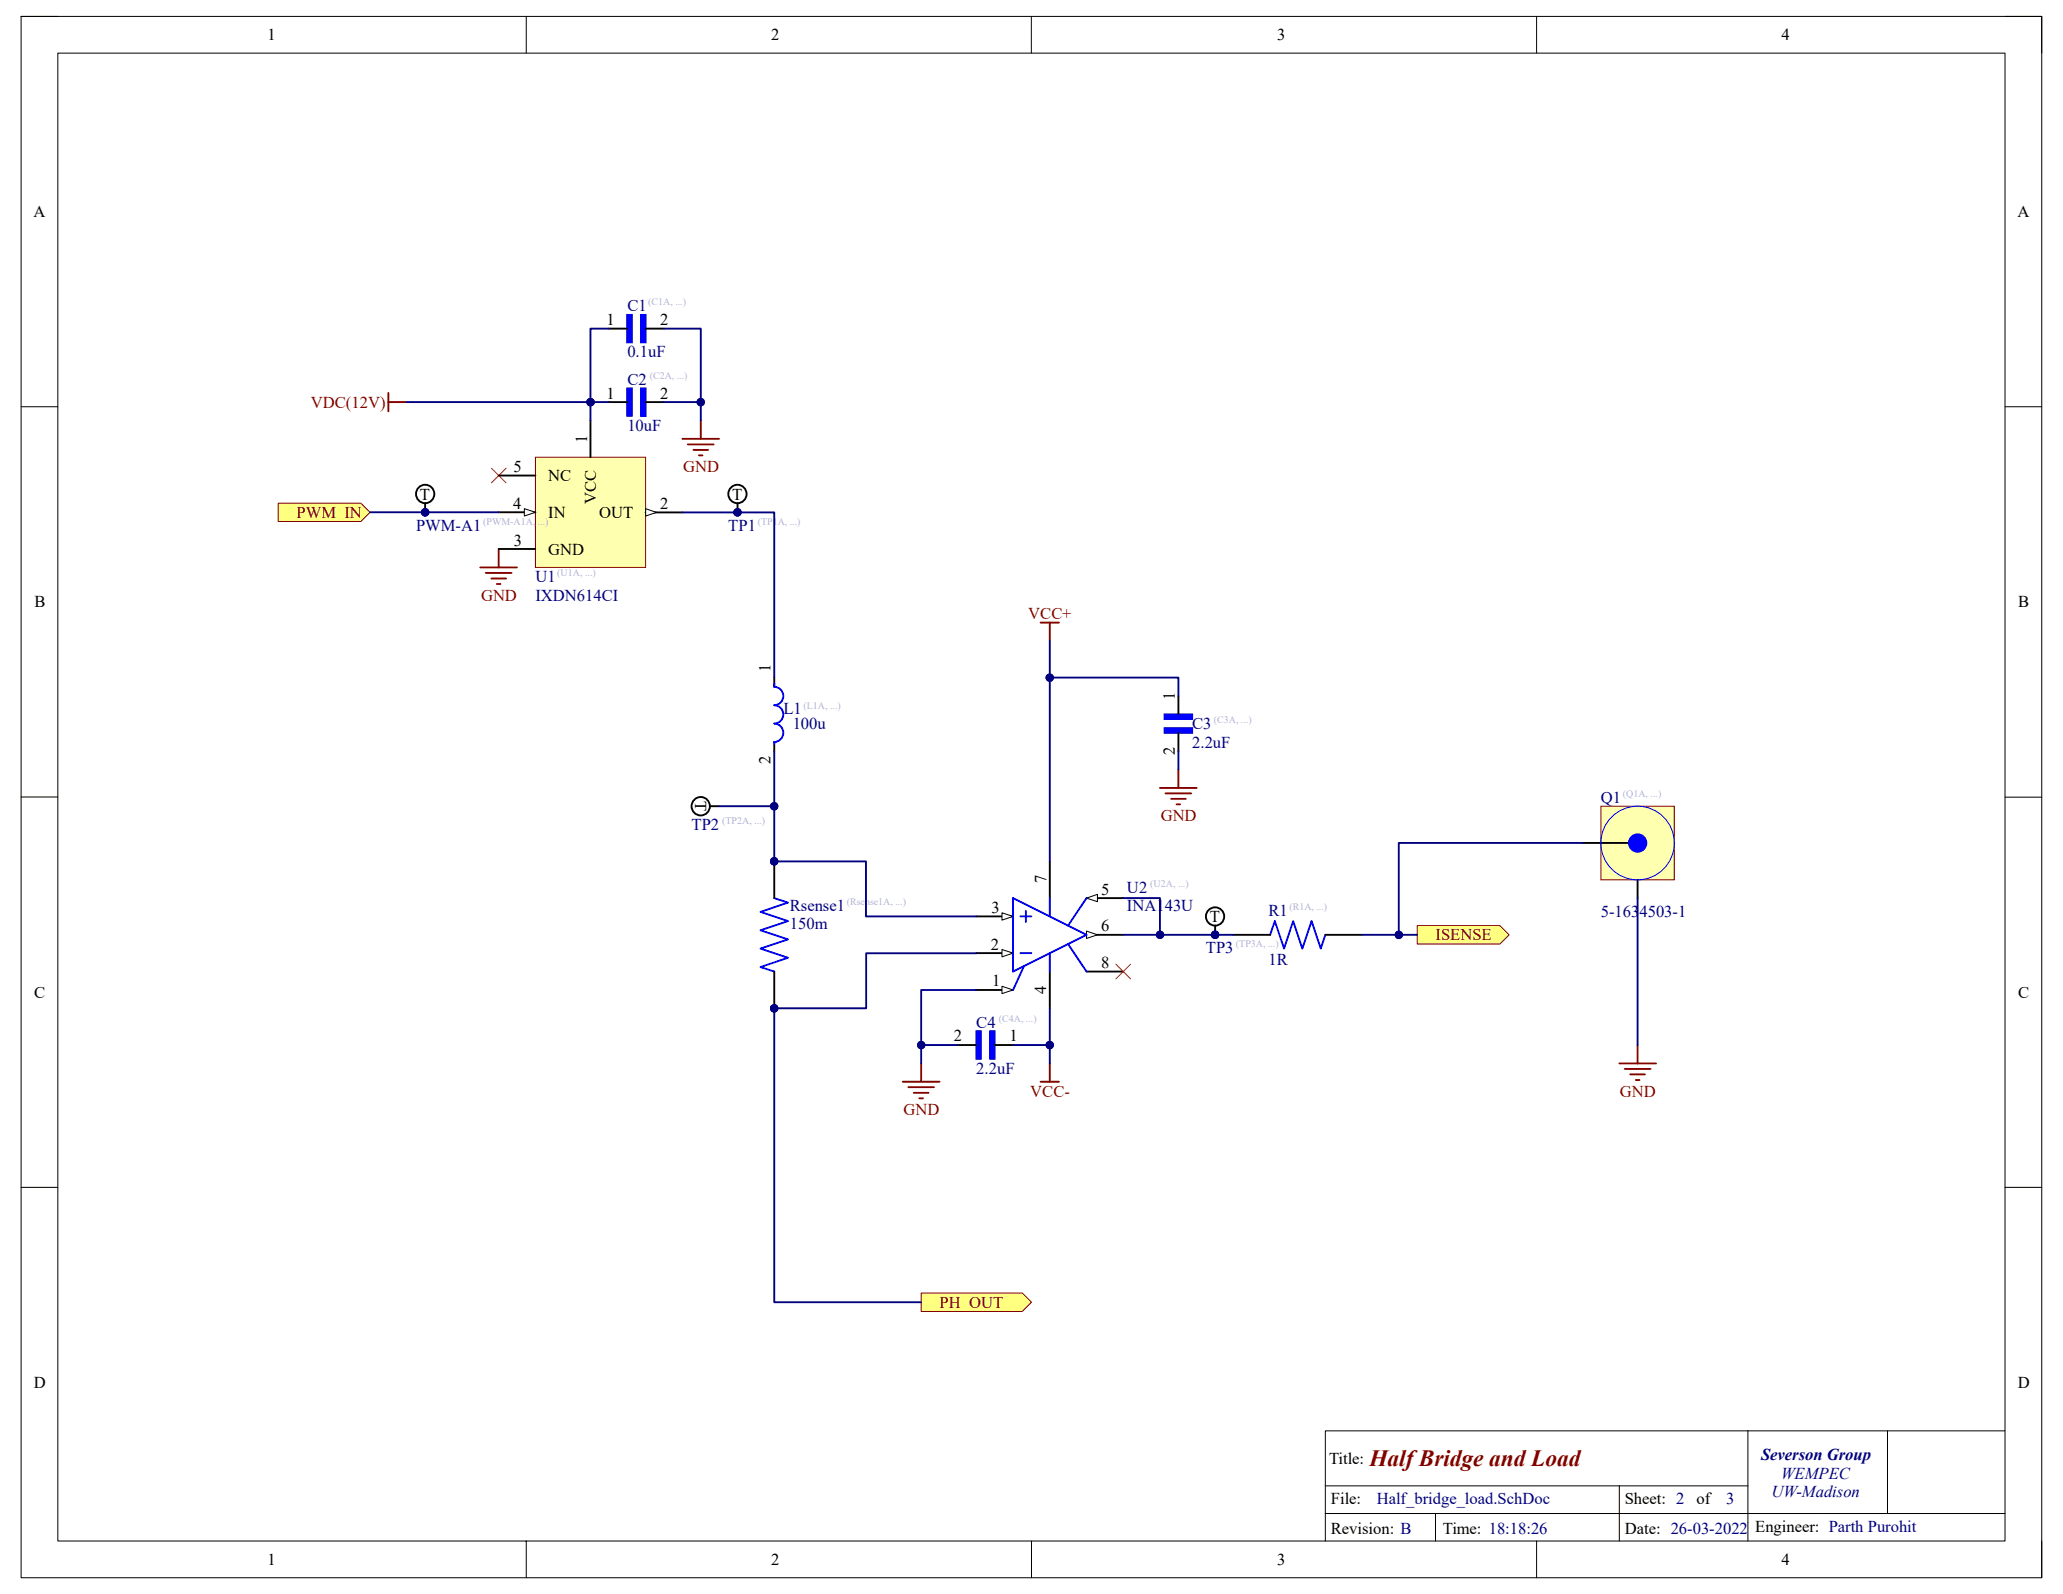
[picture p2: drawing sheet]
<svg xmlns="http://www.w3.org/2000/svg" width="279mm" height="216mm" viewBox="0 0 279 216" stroke-linecap="round" stroke-linejoin="round" font-family="sans-serif">
<path d="M2.9 2.2h273.6v211.5h-273.6z" fill="none" stroke="#000" stroke-width=".14"/>
<path d="M7.8 7.2h263.7v201.5h-263.7z" fill="#fff"/>
<g fill="none" stroke="#000" stroke-width=".14">
<path d="M2.8 2.2h5M7.8 7.2h263.7v201.5h-263.7zM71.3 2.2v5M139.7 2.2v5M208.1 2.2v5M271.5 2.2h5v5M2.9 55.1h4.9M271.5 55.1h5M2.9 107.9h4.9M271.5 108h5M2.9 160.8h4.9M271.5 160.8h5"/>
<path d="M71.3 208.7v5M139.7 208.7v5M208.1 208.7v5M276.5 208.7v5"/>
</g>
<path d="M132.2 134.1h5M142.2 131.6v5" fill="none" stroke="#000" stroke-width=".25"/>
<path d="M135.7 133.6l1.5 .5-1.5 .5z" fill="#f8fcff"/>
<path d="M135.7 133.6l1.5 .5-1.5 .5z" fill="none" stroke="#000" stroke-width=".14"/>
<path d="M132.2 129.1h5" fill="none" stroke="#000" stroke-width=".25"/>
<path d="M135.7 128.6l1.5 .5-1.5 .5z" fill="#f8fcff"/>
<path d="M135.7 128.6l1.5 .5-1.5 .5z" fill="none" stroke="#000" stroke-width=".14"/>
<path d="M132.2 124.1h5" fill="none" stroke="#000" stroke-width=".25"/>
<path d="M135.7 123.6l1.5 .5-1.5 .5z" fill="#f8fcff"/>
<path d="M135.7 123.6l1.5 .5-1.5 .5z" fill="none" stroke="#000" stroke-width=".14"/>
<path d="M147.2 121.6h4.9" fill="none" stroke="#000" stroke-width=".25"/>
<path d="M147.2 121.6l1.4-.5v1z" fill="#f8fcff"/>
<path d="M147.2 121.6l1.4-.5v1z" fill="none" stroke="#000" stroke-width=".14"/>
<path d="M147.2 126.6h4.9" fill="none" stroke="#000" stroke-width=".25"/>
<path d="M147.2 126.1l1.4 .5-1.4 .5z" fill="#f8fcff"/>
<path d="M147.2 126.1l1.4 .5-1.4 .5z" fill="none" stroke="#000" stroke-width=".14"/>
<path d="M104.9 91.8v1.2M104.9 100.5v1.2M142.2 116.7v4.9M147.2 131.6h4.9" fill="none" stroke="#000" stroke-width=".25"/>
<path d="M104.9 92.5v.5a1.25 1.25 0 0 1 1.2 1.3 1.25 1.25 0 0 1-1.2 1.2 1.24 1.24 0 0 1 1.2 1.3 1.24 1.24 0 0 1-1.2 1.2 1.25 1.25 0 0 1 1.2 1.3 1.25 1.25 0 0 1-1.2 1.2v.2M137.2 121.6l10 5-10 5zM138.2 129.1h1.5M138.2 124.1h1.5M138.7 130.9l-1.5 3.2M138.9 123.4v1.5M142.2 121.6v2.5M142.2 129.1v2.5M144.7 127.9l2.5 3.7M147.2 121.6l-2.5 3.8" fill="none" stroke="#00f" stroke-width=".25"/>
<circle cx="104.9" cy="116.7" r=".5" fill="#000080"/>
<circle cx="104.9" cy="116.7" r=".5" fill="none" stroke="#000080" stroke-width=".14"/>
<circle cx="104.9" cy="136.6" r=".5" fill="#000080"/>
<circle cx="104.9" cy="136.6" r=".5" fill="none" stroke="#000080" stroke-width=".14"/>
<path d="M104.9 121.6l1.8 .7-3.7 1.2 3.7 1.3-3.7 1.2 3.7 1.2-3.7 1.3 3.7 1.2-3.7 1.3 1.9 .6" fill="none" stroke="#00f" stroke-width=".25"/>
<path d="M104.9 116.7v4.9" fill="none" stroke="#000" stroke-width=".25"/>
<circle cx="104.9" cy="116.7" r=".5" fill="#000080"/>
<circle cx="104.9" cy="116.7" r=".5" fill="none" stroke="#000080" stroke-width=".14"/>
<path d="M104.9 131.6v5" fill="none" stroke="#000" stroke-width=".25"/>
<circle cx="104.9" cy="136.6" r=".5" fill="#000080"/>
<circle cx="104.9" cy="136.6" r=".5" fill="none" stroke="#000080" stroke-width=".14"/>
<path d="M37.7 68.2h11.2l1.2 1.2-1.2 1.2h-11.2z" fill-rule="evenodd" fill="#ffff80"/>
<path d="M37.7 68.2h11.2l1.2 1.2-1.2 1.2h-11.2z" fill="none" stroke="#800000" stroke-width=".14"/>
<path d="M124.8 175.1h13.7l1.2 1.3-1.2 1.2h-13.7z" fill-rule="evenodd" fill="#ffff80"/>
<path d="M124.8 175.1h13.7l1.2 1.3-1.2 1.2h-13.7z" fill="none" stroke="#800000" stroke-width=".14"/>
<path d="M66.5 63.4l2 2M68.5 63.4l-2 2" fill="none" stroke="#f00" stroke-width=".14"/>
<g fill="none" stroke="#800000" stroke-width=".25">
<path d="M52.6 54.5h2.5M52.6 53.2v2.5M65 76.9h5M65.8 77.6h3.5M66.5 78.4h2M67.3 79.1h.5M67.5 74.4v2.5M140.9 84.3h2.5M142.2 84.3v2.5M157.1 106.7h5M157.8 107.5h3.5M158.6 108.2h2"/>
<path d="M159.3 108.9h.5M159.6 104.2v2.5M140.9 146.5h2.5M142.2 144v2.5"/>
</g>
<path d="M72.5 61.9h14.9v15h-14.9z" fill="#ffffb0"/>
<path d="M72.5 61.9h14.9v15h-14.9z" fill="none" stroke="#800000" stroke-width=".14"/>
<path d="M80 57v4.9M67.5 64.4h5M67.5 69.4h5" fill="none" stroke="#000" stroke-width=".25"/>
<path d="M71 68.9l1.5 .5-1.5 .5z" fill="#f8fcff"/>
<path d="M71 68.9l1.5 .5-1.5 .5z" fill="none" stroke="#000" stroke-width=".14"/>
<path d="M67.5 74.4h5M87.4 69.4h5" fill="none" stroke="#000" stroke-width=".25"/>
<path d="M87.4 68.9l1.5 .5-1.5 .5z" fill="#f8fcff"/>
<path d="M87.4 68.9l1.5 .5-1.5 .5z" fill="none" stroke="#000" stroke-width=".14"/>
<path d="M216.8 109.2h10v10h-10z" fill="#ffffb0"/>
<path d="M216.8 109.2h10v10h-10z" fill="none" stroke="#800000" stroke-width=".14"/>
<path d="M214.3 114.2h7.5M221.8 119.2v2.4" fill="none" stroke="#000" stroke-width=".25"/>
<circle cx="221.8" cy="114.2" r="1.24" fill="#00f"/>
<g fill="none" stroke="#00f" stroke-width=".14">
<circle cx="221.8" cy="114.2" r="5"/>
<circle cx="221.8" cy="114.2" r="1.24"/>
</g>
<path d="M92.4 59.4h5M94.9 57v2.4M93.2 60.2h3.4M93.9 60.9h2M94.7 61.7h.4M219.3 144h5M220 144.8h3.5M220.8 145.5h2M221.6 146.3h.4M221.8 141.5v2.5" fill="none" stroke="#800000" stroke-width=".25"/>
<path d="M236.7 193.8h-57.2v14.9M236.7 193.8v14.9M236.7 193.8h34.8M255.6 193.8v11.2M179.5 205h92M179.5 201.3h57.2M194.4 205v3.7M219.3 201.3v7.4" fill="none" stroke="#000" stroke-width=".14"/>
<path d="M151.1 130.6l2 2M153.1 130.6l-2 2" fill="none" stroke="#f00" stroke-width=".14"/>
<path d="M191.9 125.4h11.2l1.3 1.2-1.3 1.3h-11.2z" fill-rule="evenodd" fill="#ffff80"/>
<path d="M191.9 125.4h11.2l1.3 1.2-1.3 1.3h-11.2z" fill="none" stroke="#800000" stroke-width=".14"/>
<circle cx="164.6" cy="126.6" r=".5" fill="#000080"/>
<circle cx="164.6" cy="126.6" r=".5" fill="none" stroke="#000080" stroke-width=".14"/>
<circle cx="164.6" cy="124.1" r="1.24" fill="#fff"/>
<g fill="none" stroke="#000" stroke-width=".25">
<path d="M164.6 125.4v1.2"/>
<circle cx="164.6" cy="124.1" r="1.24"/>
</g>
<circle cx="164.6" cy="126.6" r=".5" fill="#000080"/>
<circle cx="164.6" cy="126.6" r=".5" fill="none" stroke="#000080" stroke-width=".14"/>
<path d="M122.3 146.5h5M123 147.3h3.5M123.8 148h2M124.5 148.8h.5M124.8 144v2.5" fill="none" stroke="#800000" stroke-width=".25"/>
<circle cx="99.9" cy="69.4" r=".5" fill="#000080"/>
<circle cx="99.9" cy="69.4" r=".5" fill="none" stroke="#000080" stroke-width=".14"/>
<circle cx="99.9" cy="66.9" r="1.24" fill="#fff"/>
<g fill="none" stroke="#000" stroke-width=".25">
<path d="M99.9 68.2v1.2"/>
<circle cx="99.9" cy="66.9" r="1.24"/>
</g>
<circle cx="99.9" cy="69.4" r=".5" fill="#000080"/>
<circle cx="99.9" cy="69.4" r=".5" fill="none" stroke="#000080" stroke-width=".14"/>
<circle cx="94.9" cy="109.2" r="1.25" fill="#fff"/>
<g fill="none" stroke="#000" stroke-width=".25">
<path d="M96.1 109.2h1.3"/>
<circle cx="94.9" cy="109.2" r="1.25"/>
</g>
<circle cx="57.6" cy="69.4" r=".49" fill="#000080"/>
<circle cx="57.6" cy="69.4" r=".49" fill="none" stroke="#000080" stroke-width=".14"/>
<circle cx="57.6" cy="66.9" r="1.24" fill="#fff"/>
<g fill="none" stroke="#000" stroke-width=".25">
<path d="M57.6 68.2v1.2"/>
<circle cx="57.6" cy="66.9" r="1.24"/>
</g>
<circle cx="57.6" cy="69.4" r=".49" fill="#000080"/>
<circle cx="57.6" cy="69.4" r=".49" fill="none" stroke="#000080" stroke-width=".14"/>
<path d="M157.7 96.8h3.8v.6h-3.8z" fill="#00f"/>
<path d="M157.7 96.8h3.8v.6h-3.8z" fill="none" stroke="#00f" stroke-width=".25"/>
<path d="M157.7 98.6h3.8v.7h-3.8z" fill="#00f"/>
<path d="M157.7 98.6h3.8v.7h-3.8zM172 126.6l.7-1.8 1.2 3.7 1.2-3.7 1.3 3.7 1.2-3.7 1.3 3.7 .6-1.9" fill="none" stroke="#00f" stroke-width=".25"/>
<path d="M159.6 94.3v2.5M159.6 99.3v2.4M167 126.6h5M179.5 126.6h5" fill="none" stroke="#000" stroke-width=".25"/>
<path d="M134.1 139.7h.6v3.7h-.6z" fill="#00f"/>
<path d="M134.1 139.7h.6v3.7h-.6z" fill="none" stroke="#00f" stroke-width=".25"/>
<path d="M132.2 139.7h.6v3.7h-.6z" fill="#00f"/>
<path d="M132.2 139.7h.6v3.7h-.6z" fill="none" stroke="#00f" stroke-width=".25"/>
<path d="M129.7 141.5h2.5M134.7 141.5h2.5" fill="none" stroke="#000" stroke-width=".25"/>
<path d="M84.9 42.7h.7v3.7h-.7z" fill="#00f"/>
<path d="M84.9 42.7h.7v3.7h-.7z" fill="none" stroke="#00f" stroke-width=".25"/>
<path d="M86.8 42.7h.6v3.7h-.6z" fill="#00f"/>
<path d="M86.8 42.7h.6v3.7h-.6z" fill="none" stroke="#00f" stroke-width=".25"/>
<path d="M82.5 44.5h2.4M87.4 44.5h2.5" fill="none" stroke="#000" stroke-width=".25"/>
<path d="M84.9 52.6h.7v3.7h-.7z" fill="#00f"/>
<path d="M84.9 52.6h.7v3.7h-.7z" fill="none" stroke="#00f" stroke-width=".25"/>
<path d="M86.8 52.6h.6v3.7h-.6z" fill="#00f"/>
<path d="M86.8 52.6h.6v3.7h-.6z" fill="none" stroke="#00f" stroke-width=".25"/>
<path d="M82.5 54.5h2.4M87.4 54.5h2.5" fill="none" stroke="#000" stroke-width=".25"/>
<path d="M50.1 69.4h17.4" fill="none" stroke="#000080" stroke-width=".25"/>
<circle cx="57.6" cy="69.4" r=".49" fill="#000080"/>
<circle cx="57.6" cy="69.4" r=".49" fill="none" stroke="#000080" stroke-width=".14"/>
<path d="M89.9 54.5h5v2.5M221.8 121.6v19.9" fill="none" stroke="#000080" stroke-width=".25"/>
<circle cx="94.9" cy="54.5" r=".5" fill="#000080"/>
<circle cx="94.9" cy="54.5" r=".5" fill="none" stroke="#000080" stroke-width=".14"/>
<path d="M55.1 54.5h24.9v2.5" fill="none" stroke="#000080" stroke-width=".25"/>
<circle cx="80" cy="54.5" r=".49" fill="#000080"/>
<circle cx="80" cy="54.5" r=".49" fill="none" stroke="#000080" stroke-width=".14"/>
<path d="M80 54.5h2.5" fill="none" stroke="#000080" stroke-width=".25"/>
<circle cx="80" cy="54.5" r=".49" fill="#000080"/>
<circle cx="80" cy="54.5" r=".49" fill="none" stroke="#000080" stroke-width=".14"/>
<path d="M97.4 109.2h7.5" fill="none" stroke="#000080" stroke-width=".25"/>
<circle cx="104.9" cy="109.2" r=".5" fill="#000080"/>
<circle cx="104.9" cy="109.2" r=".5" fill="none" stroke="#000080" stroke-width=".14"/>
<path d="M104.9 101.7v15h12.4v7.4h14.9" fill="none" stroke="#000080" stroke-width=".25"/>
<circle cx="104.9" cy="116.7" r=".5" fill="#000080"/>
<circle cx="104.9" cy="116.7" r=".5" fill="none" stroke="#000080" stroke-width=".14"/>
<circle cx="104.9" cy="109.2" r=".5" fill="#000080"/>
<circle cx="104.9" cy="109.2" r=".5" fill="none" stroke="#000080" stroke-width=".14"/>
<path d="M152.1 126.6h14.9" fill="none" stroke="#000080" stroke-width=".25"/>
<circle cx="164.6" cy="126.6" r=".5" fill="#000080"/>
<circle cx="164.6" cy="126.6" r=".5" fill="none" stroke="#000080" stroke-width=".14"/>
<circle cx="157.1" cy="126.6" r=".49" fill="#000080"/>
<circle cx="157.1" cy="126.6" r=".49" fill="none" stroke="#000080" stroke-width=".14"/>
<path d="M159.6 101.7v2.5M152.1 121.6h5v5" fill="none" stroke="#000080" stroke-width=".25"/>
<circle cx="157.1" cy="126.6" r=".49" fill="#000080"/>
<circle cx="157.1" cy="126.6" r=".49" fill="none" stroke="#000080" stroke-width=".14"/>
<path d="M137.2 141.5h5v2.5" fill="none" stroke="#000080" stroke-width=".25"/>
<circle cx="142.2" cy="141.5" r=".5" fill="#000080"/>
<circle cx="142.2" cy="141.5" r=".5" fill="none" stroke="#000080" stroke-width=".14"/>
<path d="M142.2 136.6v4.9" fill="none" stroke="#000080" stroke-width=".25"/>
<circle cx="142.2" cy="141.5" r=".5" fill="#000080"/>
<circle cx="142.2" cy="141.5" r=".5" fill="none" stroke="#000080" stroke-width=".14"/>
<path d="M132.2 134.1h-7.4v9.9" fill="none" stroke="#000080" stroke-width=".25"/>
<circle cx="124.8" cy="141.5" r=".49" fill="#000080"/>
<circle cx="124.8" cy="141.5" r=".49" fill="none" stroke="#000080" stroke-width=".14"/>
<path d="M124.8 141.5h4.9" fill="none" stroke="#000080" stroke-width=".25"/>
<circle cx="124.8" cy="141.5" r=".49" fill="#000080"/>
<circle cx="124.8" cy="141.5" r=".49" fill="none" stroke="#000080" stroke-width=".14"/>
<path d="M214.3 114.2h-24.9v12.4h-4.9" fill="none" stroke="#000080" stroke-width=".25"/>
<circle cx="189.4" cy="126.6" r=".49" fill="#000080"/>
<circle cx="189.4" cy="126.6" r=".49" fill="none" stroke="#000080" stroke-width=".14"/>
<path d="M189.4 126.6h2.5" fill="none" stroke="#000080" stroke-width=".25"/>
<circle cx="189.4" cy="126.6" r=".49" fill="#000080"/>
<circle cx="189.4" cy="126.6" r=".49" fill="none" stroke="#000080" stroke-width=".14"/>
<path d="M92.4 69.4h12.5v22.4" fill="none" stroke="#000080" stroke-width=".25"/>
<circle cx="99.9" cy="69.4" r=".5" fill="#000080"/>
<circle cx="99.9" cy="69.4" r=".5" fill="none" stroke="#000080" stroke-width=".14"/>
<path d="M132.2 129.1h-14.9v7.5h-12.4v39.8h19.9" fill="none" stroke="#000080" stroke-width=".25"/>
<circle cx="104.9" cy="136.6" r=".5" fill="#000080"/>
<circle cx="104.9" cy="136.6" r=".5" fill="none" stroke="#000080" stroke-width=".14"/>
<path d="M142.2 86.8v29.9" fill="none" stroke="#000080" stroke-width=".25"/>
<circle cx="142.2" cy="91.8" r=".5" fill="#000080"/>
<circle cx="142.2" cy="91.8" r=".5" fill="none" stroke="#000080" stroke-width=".14"/>
<path d="M142.2 91.8h17.4v2.5" fill="none" stroke="#000080" stroke-width=".25"/>
<circle cx="142.2" cy="91.8" r=".5" fill="#000080"/>
<circle cx="142.2" cy="91.8" r=".5" fill="none" stroke="#000080" stroke-width=".14"/>
<path d="M82.5 44.5h-2.5v10" fill="none" stroke="#000080" stroke-width=".25"/>
<circle cx="80" cy="54.5" r=".49" fill="#000080"/>
<circle cx="80" cy="54.5" r=".49" fill="none" stroke="#000080" stroke-width=".14"/>
<path d="M89.9 44.5h5v10" fill="none" stroke="#000080" stroke-width=".25"/>
<circle cx="94.9" cy="54.5" r=".5" fill="#000080"/>
<circle cx="94.9" cy="54.5" r=".5" fill="none" stroke="#000080" stroke-width=".14"/>
<text font-size="3.2" fill="#800000" x="185.5" y="198.6">Half Bridge and Load</text>
<g font-size="2.2">
<text x="36.2" y="5.5">1</text>
<text x="104.5" y="5.5">2</text>
<text x="173" y="5.5">3</text>
<text x="241.3" y="5.5">4</text>
<text x="4.6" y="29.4">A</text>
<text x="273.2" y="29.4">A</text>
<text x="82.1" y="44">1</text>
<text x="89.4" y="44">2</text>
<text x="82.1" y="54">1</text>
<text x="89.4" y="54">2</text>
<text x="79.5" y="59.9" transform="rotate(-90 79.5 59.9)">1</text>
<text x="69.6" y="63.9">5</text>
<text x="74.3" y="65.2">NC</text>
<text x="56.9" y="67.7">T</text>
<text x="69.5" y="68.9">4</text>
<text x="74.3" y="70.1">IN</text>
<text x="80.7" y="68.2" transform="rotate(-90 80.7 68.2)">VCC</text>
<text x="81.2" y="70.1">OUT</text>
<text x="89.4" y="68.9">2</text>
<text x="99.1" y="67.7">T</text>
<text x="69.6" y="73.9">3</text>
<text x="74.3" y="75.1">GND</text>
<text x="4.7" y="82.3">B</text>
<text x="273.3" y="82.3">B</text>
<text x="104.4" y="91" transform="rotate(-90 104.4 91)">1</text>
<text x="159.1" y="94.8" transform="rotate(-90 159.1 94.8)">1</text>
<text x="104.4" y="103.5" transform="rotate(-90 104.4 103.5)">2</text>
<text x="159.1" y="102.3" transform="rotate(-90 159.1 102.3)">2</text>
<text x="94.1" y="108.5" transform="rotate(90 94.1 108.5)">T</text>
<text x="141.7" y="119.7" transform="rotate(-90 141.7 119.7)">7</text>
<text x="134.3" y="123.7">3</text>
<text x="149.1" y="121.2">5</text>
<text x="163.8" y="124.9">T</text>
<text x="134.2" y="128.6">2</text>
<text x="149.1" y="126.1">6</text>
<text x="149.1" y="131.1">8</text>
<text x="4.6" y="135.1">C</text>
<text x="134.4" y="133.6">1</text>
<text x="141.7" y="134.6" transform="rotate(-90 141.7 134.6)">4</text>
<text x="273.3" y="135.1">C</text>
<text x="129.2" y="141.1">2</text>
<text x="136.7" y="141.1">1</text>
<text x="4.6" y="188">D</text>
<text x="273.3" y="188">D</text>
<text x="180" y="198.3">Title:</text>
<text x="180.3" y="203.8">File:</text>
<text x="220" y="203.8">Sheet: 2</text>
<text x="229.8" y="203.8">of</text>
<text x="180.3" y="207.7">Revision: B</text>
<text x="195.4" y="207.7">Time: 18:18:26</text>
<text x="220" y="207.7">Date: 26-03-2022</text>
<text x="237.7" y="207.5">Engineer: Parth Purohit</text>
<text x="36.2" y="212">1</text>
<text x="104.5" y="212">2</text>
<text x="173" y="212">3</text>
<text x="241.3" y="212">4</text>
</g>
<g font-size="2.2" fill="#000080">
<text x="85" y="42.2">C1</text>
<text x="85" y="48.4">0.1uF</text>
<text x="85" y="52.1">C2</text>
<text x="85" y="58.3">10uF</text>
<text x="56.3" y="71.9">PWM-A1</text>
<text x="98.6" y="71.9">TP1</text>
<text x="72.5" y="81.3">IXDN614CI</text>
<text x="72.5" y="78.9">U1</text>
<text x="106.1" y="96.8">L1</text>
<text x="107.4" y="98.8">100u</text>
<text x="161.5" y="98.8">C3</text>
<text x="161.5" y="101.3">2.2uF</text>
<text x="93.7" y="112.5">TP2</text>
<text x="216.8" y="108.7">Q1</text>
<text x="107" y="123.4">Rsense1</text>
<text x="107" y="125.9">150m</text>
<text x="152.6" y="120.9">U2</text>
<text x="152.6" y="123.4">INA143U</text>
<text x="171.8" y="124">R1</text>
<text x="216.8" y="124.1">5-1634503-1</text>
<text x="163.3" y="129.1">TP3</text>
<text x="171.8" y="130.7">1R</text>
<text x="132.2" y="139.2">C4</text>
<text x="132.2" y="145.4">2.2uF</text>
<text x="238.5" y="197.8">Severson Group</text>
<text x="186.5" y="203.8">Half_bridge_load.SchDoc</text>
<text x="233.8" y="203.8">3</text>
<text x="239.9" y="202.8">UW-Madison</text>
<text x="241.2" y="200.3">WEMPEC</text>
</g>
<g font-size="2.2" fill="#800000">
<text x="42.1" y="55.2">VDC(12V)</text>
<text x="92.5" y="63.9">GND</text>
<text x="40.2" y="70.1">PWM_IN</text>
<text x="65.2" y="81.3">GND</text>
<text x="139.3" y="83.8">VCC+</text>
<text x="157.2" y="111.2">GND</text>
<text x="194.4" y="127.4">ISENSE</text>
<text x="139.5" y="148.5">VCC-</text>
<text x="219.4" y="148.5">GND</text>
<text x="122.4" y="151">GND</text>
<text x="127.3" y="177.1">PH_OUT</text>
</g>
<g font-size="1.4" fill="#b2b2d8">
<text x="87.8" y="41.4">(C1A, ...)</text>
<text x="88" y="51.3">(C2A, ...)</text>
<text x="65.4" y="71.1">(PWM-A1A, ...)</text>
<text x="102.6" y="71.1">(TP1A, ...)</text>
<text x="75.5" y="78.1">(U1A, ...)</text>
<text x="108.8" y="96">(L1A, ...)</text>
<text x="164.4" y="98">(C3A, ...)</text>
<text x="219.8" y="107.9">(Q1A, ...)</text>
<text x="97.8" y="111.7">(TP2A, ...)</text>
<text x="114.7" y="122.6">(Rsense1A, ...)</text>
<text x="155.8" y="120.1">(U2A, ...)</text>
<text x="174.6" y="123.2">(R1A, ...)</text>
<text x="167.4" y="128.3">(TP3A, ...)</text>
<text x="135.3" y="138.4">(C4A, ...)</text>
</g>
</svg>
